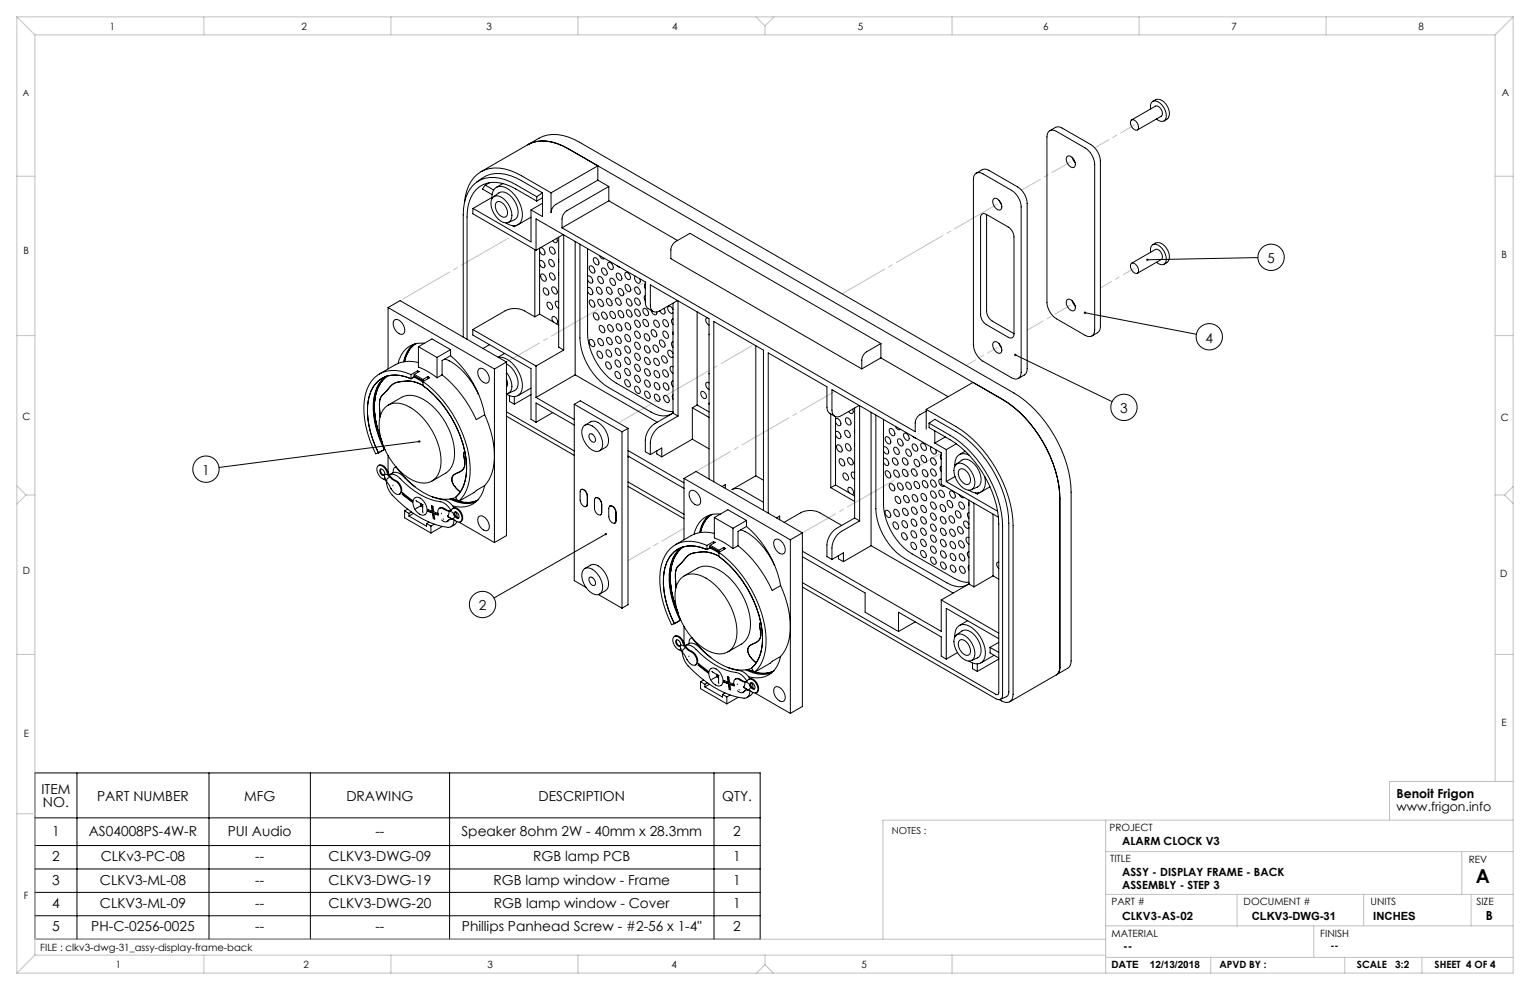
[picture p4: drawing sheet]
<svg xmlns="http://www.w3.org/2000/svg" width="432mm" height="279mm" viewBox="0 0 432 279" stroke-linecap="round" stroke-linejoin="round" font-family="sans-serif">
<g fill="none" stroke="#000" stroke-width=".28">
<path d="M295.9 37.2a1.65 1.65 0 0 1 2.3-.1l8 4.7a6 6 0 0 1 2.7 4.6v46.7a1.64 1.64 0 0 1-.7 1.7 1.64 1.64 0 0 1-2-.2l-8-4.6a6 6 0 0 1-2.7-4.7v-46.7zM296.3 36.9l1.6-.9a1.91 1.91 0 0 1 1.9 .2l8.1 4.6a6 6 0 0 1 2.7 4.7v46.6a1.91 1.91 0 0 1-.8 1.8l-1.6 .9M319.3 33.9a1.95 1.95 0 0 1 1.9 2.6 1.52 1.52 0 0 1-2.1-1.4l-.1-.5zM319.4 33.8l6.7-3.8a1.89 1.89 0 0 1 1.6 2.8l-6.7 3.9M324.7 30.7a1.58 1.58 0 0 1 .7-2.1 1.58 1.58 0 0 1 2.1 .6 4.2 4.2 0 0 1 1.4 4.6 1.58 1.58 0 0 1-2.5-.2M326.1 28.2l-.8 .4M326.9 28l-.8 .2M327.1 28.1a4.1 4.1 0 0 1 2.7 4.9M329.8 33.1l-.4 .5-.9 .5M133.5 58.8l-.1 1.5 17.9 10.3M133.5 58.8l16.4 9.5v-9.1M134.4 51.5a9.2 9.2 0 0 1 11.2-1.3l7.5 4.2"/>
<path d="M135.7 48.5l16.4-9.5a11.4 11.4 0 0 1 11.4 1.1l122.6 70.8a35.7 35.7 0 0 1 16.2 28v47.6a2.29 2.29 0 0 1-1 2.1l-16.3 9.5M136.9 52.3l-.7 1.1 2.7 1.5M136.9 52.3l2.4 1.3M138.1 51.6l-1.2 .7M138.8 55.7l-5.3 3.1M138.8 56.1a2.82 2.82 0 0 1 2.5-3.5 8.1 8.1 0 0 1 6 6.5 3.6 3.6 0 0 1-1.3 4.4 3.4 3.4 0 0 1-3.2-.6M139 55.8a2.5 2.5 0 0 1 3.7 .8 5.6 5.6 0 0 1 1.5 5.6 2.16 2.16 0 0 1-3.5-.3 5.2 5.2 0 0 1-1.7-6.1zM139.3 55.5l1.5-1.1a2.94 2.94 0 0 1 3.7 1.3 5.8 5.8 0 0 1 1.4 5.6l-.7 .7-1.7 .8M140.2 57a2.33 2.33 0 0 1 2.7 1.8 1.88 1.88 0 0 1-.3 2.5 3.1 3.1 0 0 1-2.6-4zM141.9 51.8l-1.8 1.1M148.9 40.8a11.4 11.4 0 0 1 11.5 1.2M151.5 55.5a30.5 30.5 0 0 0-10.5-5.2 8 8 0 0 0-9.9 7l-.4 3.3v34.5"/>
<path d="M151.5 56.8a29.5 29.5 0 0 0-10.2-5.1 7.4 7.4 0 0 0-9.2 6.4l-.3 3.2v34.5M151.5 55.5v1.3M153.1 54.4v6.7l-3.2-1.9M153.1 55.8l-1.6 1M153.1 54.4l-1.6 1.1M153.1 57.4l-3.2 1.8M155.5 54.4l-8.3-4.8a11.4 11.4 0 0 0-11.5-1.1 10.8 10.8 0 0 0-4.6 8.7M160.4 42l122.6 70.7a35.7 35.7 0 0 1 16.1 28v47.6a2.29 2.29 0 0 1-.9 2.1M160.4 42l8.3 4.8M168.7 50.8l-11.8 6.9a2.98 2.98 0 0 0-1.4 2.3v-5.6M168.7 50.8l3.1 1.8M168.7 46.8l-13.2 7.6"/>
<path d="M168.7 46.8v4M171.8 52.6l-11.8 6.9a2.98 2.98 0 0 0-1.4 2.3v2.5M171.8 52.6v4.1M171.8 56.7l-13.2 7.6M171.8 56.7l19.4 11.2M275.2 49.2a1.65 1.65 0 0 1 2.2-.1l8.1 4.6a6 6 0 0 1 2.7 4.7v46.7a1.64 1.64 0 0 1-.8 1.7 1.64 1.64 0 0 1-1.9-.2l-8.1-4.6a6 6 0 0 1-2.7-4.7v-46.7zM275.5 48.9l1.7-1a1.9 1.9 0 0 1 1.9 .2l8.1 4.7a6 6 0 0 1 2.7 4.6v46.7a1.9 1.9 0 0 1-.8 1.7l-1.7 1M280.5 56.1a1.99 1.99 0 0 1 2.2 2.3l-.3 .8a1.99 1.99 0 0 1-2.2-2.3zM282 56.5l.6 1.2M301.2 44.1a1.99 1.99 0 0 1 2.3 2.3l-.3 .8a1.99 1.99 0 0 1-2.3-2.3zM302.6 44.4l.8 1.5M144.6 63.7l.5 .3"/>
<path d="M145.1 63.7v.3M145.8 63.6l-.7 .4M149.9 61.3l-3.7 2.1M150.9 70.4v19M151.3 70.6v-8.8l30.8 17.8v5.7a1.91 1.91 0 0 0 .8 1.8l1.4 .8M152.3 73.7l.1-.2a1.32 1.32 0 0 1 1.2 2 1.12 1.12 0 0 1-1.3-1M152.3 70v18.6M152.6 69.9a1.39 1.39 0 0 1 1 2 1.12 1.12 0 0 1-1.3-1M152.8 77.3a1.32 1.32 0 0 1 1.1 2 1.32 1.32 0 0 1-1.1-2zM155.1 73.3a1.32 1.32 0 0 1 1.1 1.9 1.32 1.32 0 0 1-1.1-1.9zM155.3 69.7a1.32 1.32 0 0 1 1.1 2 1.32 1.32 0 0 1-1.1-2zM155.3 77a1.32 1.32 0 0 1 1.1 2 1.32 1.32 0 0 1-1.1-2z"/>
<path d="M157.1 67.3a.79 .79 0 0 1-.3 1.2l-.8-.6M157.7 73.2v.8M157.7 76.9v.8M157.7 66.9v31.1l1.4 .8M158.6 64.3l99.7 57.5v-2.4a2.98 2.98 0 0 1 1.3-2.4l1.8-1M159 66.2l-7.7 4.4M159.1 66.3v32.5M162.3 68.1v37.7M163.7 68.9v26.5a17.8 17.8 0 0 0 8.1 14l11.9 6.9a5.4 5.4 0 0 0 6.2 .2M165.8 78a1.21 1.21 0 0 1 1.3 .5 1.21 1.21 0 0 1 0 1.4 1.09 1.09 0 0 1-1.3-.9M165.8 70.2v23.9a17.8 17.8 0 0 0 8.1 14l12 6.9a6.9 6.9 0 0 0 4 1.1M166.5 75.1a1.32 1.32 0 0 1 1.2 1.9 1.32 1.32 0 0 1-1.2-1.9z"/>
<path d="M167.7 72.8a1.32 1.32 0 0 1 1.1 1.9 1.32 1.32 0 0 1-1.1-1.9zM168.9 78a1.32 1.32 0 0 1 1.2 2 1.32 1.32 0 0 1-1.2-2zM169.2 72.1l.1 .3a.87 .87 0 0 0 1.3 .5M170 75.7a1.32 1.32 0 0 1 1.1 1.9 1.32 1.32 0 0 1-1.1-1.9zM171.7 74.1a1.32 1.32 0 0 1 1.2 1.9 1.32 1.32 0 0 1-1.2-1.9zM172.3 78.6a1.32 1.32 0 0 1 1.2 1.9 1.32 1.32 0 0 1-1.2-1.9zM174.1 75l.8 .4M174.1 77.1a1.32 1.32 0 0 1 1.2 2 1.32 1.32 0 0 1-1.2-2zM176.6 76.9a1.32 1.32 0 0 1 1.1 2 1.32 1.32 0 0 1-1.1-2zM179.3 77.9a1.34 1.34 0 0 0 1.2 2 .99 .99 0 0 0 0-1.3M277 60.6l.5-.3 .9 .2 6.2 3.6a3.6 3.6 0 0 1 1.6 2.8v27.4a.99 .99 0 0 1-.5 1 .99 .99 0 0 1-1.1-.1l-6.2-3.6a3.6 3.6 0 0 1-1.7-2.8v-27.4zM278.4 60.5v27.3a3.6 3.6 0 0 0 1.7 2.8l6.1 3.6"/>
<path d="M319.3 74.3a1.95 1.95 0 0 1 1.9 2.7 1.52 1.52 0 0 1-2.1-1.4l-.1-.6zM319.4 74.3l6.7-3.9a1.89 1.89 0 0 1 1.6 2.8l-6.7 3.9M324.7 71.2a1.58 1.58 0 0 1 .7-2.2 1.58 1.58 0 0 1 2.1 .6 4.2 4.2 0 0 1 1.4 4.6 1.58 1.58 0 0 1-2.5-.2M326.9 68.4l-.5 .1-1.1 .6M327.1 68.5a4.1 4.1 0 0 1 2.7 5M329.8 73.5l-.4 .6-.9 .5M355 72.7l-31.2 .6M109.5 86.8l30 17.3M109.5 86.8l3.4-2 30 17.4M109.5 86.8v17.3M111.3 90.4a2 2 0 0 1 2.6 1.5 1.77 1.77 0 0 1-.3 2.5 2.88 2.88 0 0 1-2.3-4zM116.6 97.2a8.1 8.1 0 0 0-2.7 4.9"/>
<path d="M117.1 97.1a7.5 7.5 0 0 0-3.1 5M117.5 96.9a7.1 7.1 0 0 0-3.3 5.2 7 7 0 0 1 3-5M118.1 97.9v5.7a19.9 19.9 0 0 1 5.2 3M118.1 97.9l3.8-2.3 5.3 3.1M118.1 97.9l5.2 3M119.8 96.9a6.6 6.6 0 0 0-7.5 5.7M127.2 98.7v1.7M127.2 98.7l-3.9 2.2M133.4 93v1.6l16.5 9.4v14.4l1.4 .8M133.4 93l17.9 10.3M138.1 97.3l-1.8 1M142.4 99.7l-1.8 1.1"/>
<path d="M150.9 89.4l-2.9-1.7a6 6 0 0 0-5.4 0l-9.2 5.3M152.3 88.6l-1.4 .8M152.3 88.6l5.4 3.2M153.5 81.3a1.32 1.32 0 0 1 1.2 2 1.32 1.32 0 0 1-1.2-2zM154.6 85.3a1.32 1.32 0 0 1 1.1 2 1.32 1.32 0 0 1-1.1-2zM155.9 81a1.32 1.32 0 0 1 1.2 2 1.32 1.32 0 0 1-1.2-2zM156.1 90.9l-.1-.2a.83 .83 0 0 1 .3-1.4 1.27 1.27 0 0 1 .7 2.1M157.7 85.2l-.8-.2a1.37 1.37 0 0 0 .8 2M159.1 98.8l-7.8 4.5M165.8 81.2a1.21 1.21 0 0 1 1.3 .6 1.21 1.21 0 0 1 0 1.3 1.09 1.09 0 0 1-1.3-.8M166.5 95.8a1.32 1.32 0 0 1 1.1 2 1.32 1.32 0 0 1-1.1-2zM166.5 84.7a1.32 1.32 0 0 1 1.2 2 1.32 1.32 0 0 1-1.2-2z"/>
<path d="M167.7 88.3a1.32 1.32 0 0 1 1.1 2 1.32 1.32 0 0 1-1.1-2zM168.6 81a1.32 1.32 0 0 1 1.1 2 1.32 1.32 0 0 1-1.1-2zM168.7 99.1a1.32 1.32 0 0 1 1.2 2 1.32 1.32 0 0 1-1.2-2zM168.9 84.5a1.32 1.32 0 0 1 1.2 2 1.32 1.32 0 0 1-1.2-2zM168.9 95.6a1.32 1.32 0 0 1 1.2 1.9 1.32 1.32 0 0 1-1.2-1.9zM169.3 91.9a1.32 1.32 0 0 1 1.2 2 1.32 1.32 0 0 1-1.2-2zM170 88.1a1.32 1.32 0 0 1 1.1 2 1.32 1.32 0 0 1-1.1-2zM171.2 98.8a1.32 1.32 0 0 1 1.2 1.9 1.32 1.32 0 0 1-1.2-1.9zM171.4 84.3a1.32 1.32 0 0 1 1.1 2 1.32 1.32 0 0 1-1.1-2zM171.4 81a1.32 1.32 0 0 1 1.1 2 1.32 1.32 0 0 1-1.1-2zM171.4 95.3a1.32 1.32 0 0 1 1.2 2 1.32 1.32 0 0 1-1.2-2zM171.7 91.7a1.32 1.32 0 0 1 1.2 1.9 1.32 1.32 0 0 1-1.2-1.9z"/>
<path d="M172.3 87.9a1.32 1.32 0 0 1 1.2 2 1.32 1.32 0 0 1-1.2-2zM173.9 98.3a1.32 1.32 0 0 1 1.1 2 1.32 1.32 0 0 1-1.1-2zM173.9 94.9a1.32 1.32 0 0 1 1.2 2 1.32 1.32 0 0 1-1.2-2zM173.9 84.2a1.32 1.32 0 0 1 1.2 1.9 1.32 1.32 0 0 1-1.2-1.9zM174.1 91.4a1.32 1.32 0 0 1 1.2 2 1.32 1.32 0 0 1-1.2-2zM174.7 87.7a1.32 1.32 0 0 1 1.1 2 1.32 1.32 0 0 1-1.1-2zM174.7 81.5a1.32 1.32 0 0 1 1.1 1.9 1.32 1.32 0 0 1-1.1-1.9zM176.5 97.7a1.32 1.32 0 0 1 1.2 2 1.32 1.32 0 0 1-1.2-2zM176.6 94.4a1.32 1.32 0 0 1 1.1 2 1.32 1.32 0 0 1-1.1-2zM176.6 91.1a1.32 1.32 0 0 1 1.2 2 1.32 1.32 0 0 1-1.2-2zM176.6 80.3a1.32 1.32 0 0 1 1.2 2 1.32 1.32 0 0 1-1.2-2zM177 87.5a1.32 1.32 0 0 1 1.1 2 1.32 1.32 0 0 1-1.1-2z"/>
<path d="M177 84.4a1.32 1.32 0 0 1 1.1 1.9 1.32 1.32 0 0 1-1.1-1.9zM179.3 87.3a1.32 1.32 0 0 1 1.2 1.9 1.32 1.32 0 0 1-1.2-1.9zM179.3 81a1.32 1.32 0 0 1 1.2 2 1.32 1.32 0 0 1-1.2-2zM179.3 84.2a1.32 1.32 0 0 1 1.2 1.9 1.32 1.32 0 0 1-1.2-1.9zM179.3 99.7a1.32 1.32 0 0 1 1.2 2 1.32 1.32 0 0 1-1.2-2zM179.3 96.6a1.32 1.32 0 0 1 1.2 2 1.32 1.32 0 0 1-1.2-2zM179.3 93.5a1.32 1.32 0 0 1 1.2 2 1.32 1.32 0 0 1-1.2-2zM179.3 90.4a1.32 1.32 0 0 1 1.2 2 1.32 1.32 0 0 1-1.2-2zM181.7 87.1a1.32 1.32 0 0 1 1.1 1.9 1.32 1.32 0 0 1-1.1-1.9zM181.7 90.2a1.32 1.32 0 0 1 1.1 1.9 1.32 1.32 0 0 1-1.1-1.9zM182 94.2a1.32 1.32 0 0 1 1.2 2 1.32 1.32 0 0 1-1.2-2zM182.1 97.6a1.32 1.32 0 0 1 1.1 2 1.32 1.32 0 0 1-1.1-2z"/>
<path d="M182.1 80.1a1.03 1.03 0 0 0 0 1.4M182.1 83.4h-.1a1.07 1.07 0 0 0 .1 1.5M183.8 87.6l.2 .6a.83 .83 0 0 0 1.3 .4v-.6M184 93.1a1.32 1.32 0 0 1 1.1 1.9 1.32 1.32 0 0 1-1.1-1.9zM184.5 97.4a1.32 1.32 0 0 1 1.2 2 1.32 1.32 0 0 1-1.2-2zM184.7 90.4a1.32 1.32 0 0 1 1.2 2 1.32 1.32 0 0 1-1.2-2zM186.3 96a1.32 1.32 0 0 1 1.2 1.9 1.32 1.32 0 0 1-1.2-1.9zM187.3 90.2a1.32 1.32 0 0 1 1.1 2 1.32 1.32 0 0 1-1.1-2zM187.3 93.5a1.32 1.32 0 0 1 1.1 2 1.32 1.32 0 0 1-1.1-2zM187.3 87.1l.2 .2a.83 .83 0 0 1-.3 1.4l-.6-.4-.4-.6M189.9 87.4l-.1-.3a.83 .83 0 0 0-1.3-.5 1.23 1.23 0 0 0 .2 1.3 1.23 1.23 0 0 0 1.2 .4M189.9 90l-.2 .1a1.12 1.12 0 0 0 .2 1.6"/>
<path d="M189.9 93.7v.7M189.9 96.4l-.2 .1a1.12 1.12 0 0 0 .2 1.6M189.9 99.8l-.1-.3a.83 .83 0 0 0-1.3-.4 1.23 1.23 0 0 0 .2 1.2 1.23 1.23 0 0 0 1.2 .4M189.9 85.6v31M191.2 84.8l-5 2.9a1.64 1.64 0 0 1-1.9 .2 1.64 1.64 0 0 1-.8-1.8v-5.7l16.6 9.6v45.2M191.4 84.9v32.5M196.7 88v26.3M199.7 89.7l-.3 .1a1.37 1.37 0 0 0 .7 1.9M200.1 94.3v.1M213.3 97.6v36.7M248.6 97l-4 2.3a2.98 2.98 0 0 0-1.4 2.3v2.5M248.6 97l-53.9-31.1-4 2.3a2.98 2.98 0 0 0-1.4 2.3v2.5l53.9 31.1"/>
<path d="M248.6 97v4M280.5 96.5a1.99 1.99 0 0 1 2.2 2.3l-.3 .8a1.99 1.99 0 0 1-2.2-2.3zM282 97l.6 1.2M301.2 84.6a1.99 1.99 0 0 1 2.3 2.2l-.3 .8a1.99 1.99 0 0 1-2.3-2.3zM302.6 84.9l.8 1.5M306.2 88.3l31.4 6M107.3 117.6l-.2-2.1a4.6 4.6 0 0 1 2-5.1 5.4 5.4 0 0 1 5.1-2.8 9.4 9.4 0 0 1 5.2 1.1 9 9 0 0 0-8.9 0l-1.9 2.2a4 4 0 0 0-1.5 4.2l.2 2.6M108.6 106.4a10.6 10.6 0 0 0-3.3 9.2 28.2 28.2 0 0 0 3.1 11.3M108.7 115a5.1 5.1 0 0 1 5.9-.6 18.5 18.5 0 0 1 9.8 17.3 4.9 4.9 0 0 1-6.9 4.3 18.2 18.2 0 0 1-10.1-12.8 9.1 9.1 0 0 1 1.3-8.2zM108.9 106.2a10.5 10.5 0 0 0-3.4 9.3 28.1 28.1 0 0 0 3.1 11.3M109.1 106.3a10 10 0 0 0-3.5 8.6l.3 3.1a28.1 28.1 0 0 0 2 6.9M109.2 106.2a10.3 10.3 0 0 0-3.6 9.3 26.3 26.3 0 0 0 2.2 9.3"/>
<path d="M109.2 106.2a10.5 10.5 0 0 0-3.5 9.5 26.3 26.3 0 0 0 1.9 8.6M109.3 106.2h-.1M109.5 114.3l3.9-2.2a6.2 6.2 0 0 1 6.1 .6 18.8 18.8 0 0 1 8.7 16.8 5.5 5.5 0 0 1-2.5 4.1l-3.8 2.2M116 105.7a8.8 8.8 0 0 0-11.2 1.9 16 16 0 0 0-1.6 12.6 33.2 33.2 0 0 0 2.8 7.9l.8-.3M116 106.9a8.1 8.1 0 0 0-10.4 1.9 16 16 0 0 0-1 13.3l1 2.9 1.2 2.8M116 105.7v1.2M116.9 106.1l.2 .4 2.3 1.4M116.9 105.7l2.4 1.4M116.9 106.1l2.4 1.4M116.9 106.1l.1 .3M116.9 105.7v.4M116.9 106.3l-.9 .6"/>
<path d="M117.8 104.6l.5 .3-1.4 .8M117.8 104.6l-1.8 1.1M117.8 104.6v.5M118.1 102.3a8.5 8.5 0 0 0-6.6 .7l-4.4 2.5M119.3 107.5l.1 .3zM119.3 107.1v.4M119.4 107.7a33.7 33.7 0 0 1 13.3 24.3 12.1 12.1 0 0 1-3.3 9.6M119.4 107.7v1.1a31.3 31.3 0 0 1 12.3 23.2 11 11 0 0 1-3.1 8.4l.8 1.2M120.8 106.3l.4 .3-1.8 1.1M120.8 106.3l-1.5 .8M120.8 106.3v.6M123.3 100.9v5.7"/>
<path d="M124.8 105.8a34.2 34.2 0 0 1 9.6 12.6l2.4-1.3M124.8 105.8l-1.5 .8M125.5 101.3l1.3 .6M126.8 101.8a19.9 19.9 0 0 1 8.2 9.5M127.2 100.4a29.1 29.1 0 0 1 9.6 16.7M127.2 100.4l-2.4 1.3v4.1M135.1 104.2a2 2 0 0 1 2.7 1.5 1.77 1.77 0 0 1-.4 2.4 2.88 2.88 0 0 1-2.3-3.9zM136.8 117.1a24 24 0 0 1 2 16.4 9.4 9.4 0 0 1-2 3.5M139.5 104.1v49M140.7 100.9a5.2 5.2 0 0 1 4.6 2.4 7.5 7.5 0 0 1 1.7 7.6 2.68 2.68 0 0 1-4.1 .3M142.9 102.7a6.2 6.2 0 0 1 3 6.8l-.7 .7-1.7 .8M142.9 105.1l.4 .5a5 5 0 0 1 .9 4.8l-.4 .4-.9 .3"/>
<path d="M142.9 107a2.2 2.2 0 0 1 0 2.3M142.9 102.2v49l-3.4 1.9M142.9 102.2l-3.4 1.9M142.9 116.2l19.2 11.1M142.9 117.5l19.2 11M143.8 111.7v1.6l1.3 .8M145.1 111.9v2.2M149.9 109.5l-3.7 2.2M149.9 111.4l-4.8 2.7M151.3 103.3v8.9M151.3 119.2v-5.5l10.8 6.3M151.3 112.2l10.8 6.2"/>
<path d="M156 116.4l-4.7 2.8M162.1 114.1l13.4 7.8M162.1 114.1v49.8l3.3 1.9M162.1 114.1l1.7-1 13.4 7.8M162.3 105.8l23.2 13.4M162.3 105.8l-11 6.4M171.1 102.2a1.32 1.32 0 0 1 1.2 1.9 1.32 1.32 0 0 1-1.2-1.9zM173.8 104.9a1.32 1.32 0 0 1 1.1 1.9 1.32 1.32 0 0 1-1.1-1.9zM173.8 101.6a1.32 1.32 0 0 1 1.1 2 1.32 1.32 0 0 1-1.1-2zM176.5 107.2a1.32 1.32 0 0 1 1.2 2 1.32 1.32 0 0 1-1.2-2zM176.5 104a1.32 1.32 0 0 1 1.2 2 1.32 1.32 0 0 1-1.2-2zM176.5 100.9a1.32 1.32 0 0 1 1.2 1.9 1.32 1.32 0 0 1-1.2-1.9z"/>
<path d="M179.3 109a1.32 1.32 0 0 1 1.2 2 1.32 1.32 0 0 1-1.2-2zM179.3 105.9a1.32 1.32 0 0 1 1.2 2 1.32 1.32 0 0 1-1.2-2zM179.3 102.8a1.32 1.32 0 0 1 1.2 2 1.32 1.32 0 0 1-1.2-2zM182.1 100.9a1.32 1.32 0 0 1 1.2 2 1.32 1.32 0 0 1-1.2-2zM182.1 104.1a1.32 1.32 0 0 1 1.2 2 1.32 1.32 0 0 1-1.2-2zM182.1 107.3a1.32 1.32 0 0 1 1.2 1.9 1.32 1.32 0 0 1-1.2-1.9zM182.1 110.4a1.32 1.32 0 0 1 1.2 2 1.32 1.32 0 0 1-1.2-2zM184.7 101.1a1.32 1.32 0 0 1 1.2 2 1.32 1.32 0 0 1-1.2-2zM184.8 104.6a1.32 1.32 0 0 1 1.2 2 1.32 1.32 0 0 1-1.2-2zM184.9 108a1.32 1.32 0 0 1 1.1 2 1.32 1.32 0 0 1-1.1-2zM184.9 111.3a1.32 1.32 0 0 1 1.1 2 1.32 1.32 0 0 1-1.1-2zM187 100.5a1.32 1.32 0 0 1 1.1 1.9 1.32 1.32 0 0 1-1.1-1.9z"/>
<path d="M187.2 104.4a1.32 1.32 0 0 1 1.2 2 1.32 1.32 0 0 1-1.2-2zM187.4 108.1a1.32 1.32 0 0 1 1.2 2 1.32 1.32 0 0 1-1.2-2zM187.5 111.6a1.32 1.32 0 0 1 1.2 2 1.32 1.32 0 0 1-1.2-2zM189.9 111.4a1.01 1.01 0 0 0 0 1.3M189.9 107.5l-.2 .1a1.12 1.12 0 0 0 .2 1.6M189.9 103.5l-.6-.1a1.37 1.37 0 0 0 .6 2M189.9 116.6l-5.1 3a6 6 0 0 0-2.7 4.6v3.3l1.4 .8M189.9 116.6l1.5 .8M191.4 117.4l-5.2 3a6 6 0 0 0-2.7 4.6v3.3M195.4 115.1v8.8M195.4 115.1l4.7 2.7M196.7 114.3l3.4 1.9"/>
<path d="M196.7 114.3l-1.3 .8M198 110.5a1.32 1.32 0 0 1 1.1 2 1.32 1.32 0 0 1-1.1-2zM200.1 108.1l-.7-.2a1.37 1.37 0 0 0 .7 2M200.1 105.4v.1M200.1 113.7v.4M234.5 116.8v20.8M235.6 117.5l-1.4-.8a1.9 1.9 0 0 1-.8-1.8v-5.7l-16.6-9.6v45.2M235.8 118.3l.2-.2a1.32 1.32 0 0 1 1.1 2 1.12 1.12 0 0 1-1.3-1M235.8 117.6v19.3M238.8 117.9a1.32 1.32 0 0 1 1.2 2 1.32 1.32 0 0 1-1.2-2zM240.6 115.5a.79 .79 0 0 1-.3 1.2l-.8-.6M241.2 115.2v31"/>
<path d="M242.5 114.4l-5 2.9a1.64 1.64 0 0 1-1.9 .2 1.64 1.64 0 0 1-.8-1.8v-5.7l30.8 17.8v8.9l16.2 9.3M242.6 114.5v32.5M245.8 116.4v37.6M247.2 117.1v26.5a17.8 17.8 0 0 0 8.1 14l12 6.9a5.4 5.4 0 0 0 6.2 .2M248.6 101l-5.4 3.1M248.6 101l19 11M249.3 118.4v23.9a17.9 17.9 0 0 0 8.1 14l12 7a6.9 6.9 0 0 0 4.1 1M261.4 115.5l8.4 4.9a35.7 35.7 0 0 1 16.1 28v47.6a1.97 1.97 0 0 1-.9 2.1 1.97 1.97 0 0 1-2.3-.3l-.7-.3M261.4 115.5v5.6M262.2 119.4l1.6-1.1a38.3 38.3 0 0 1 12 8.5 33.4 33.4 0 0 1 8.9 20.9v47.6l-.3 1.1-2.1 1M262.2 119.4a38.1 38.1 0 0 1 12 8.4 33.1 33.1 0 0 1 8.8 20.7v47.6a1.15 1.15 0 0 1-.6 1.2 1.15 1.15 0 0 1-1.3-.1l-54.6-31.5M262.2 119.4v1.3a36.6 36.6 0 0 1 11.5 8 30.7 30.7 0 0 1 8.2 19.2v47.6a.49 .49 0 0 1-.3 .5 .49 .49 0 0 1-.5 0l-54.6-31.6"/>
<path d="M274.6 107.9l-13.2 7.6M286.5 100.1l27.4 13.3M106.8 131.4a2.11 2.11 0 0 1 2.7 1.8l.4 .8M107.5 132.4a1.29 1.29 0 0 0 1 1.7M108.4 126.9l-1.6 .9M108.5 134l.2 1M108.5 134l.5-.2 .9 .7M108.5 134l-.1-1a.79 .79 0 0 0-1.1-.5 1.23 1.23 0 0 0 1 1.7l.2-.2M108.5 134h.1M108.6 126.8l-.2 .1M108.6 126.8h.1M108.6 134.8l.4 1"/>
<path d="M109 135.7l.1 .1M109 135.6h.1M109.1 135.8a6.1 6.1 0 0 0 1.6 3.9 27.7 27.7 0 0 0 15.8 9.1 1.75 1.75 0 0 0 1.6-2.1M109.1 135.8l1.2 2.2M109.5 128.6v4.7M109.9 134l.8 1a4.1 4.1 0 0 1 2.7 3.6l-.2 .4-.5 .5M109.9 134a2.7 2.7 0 0 1 3 1.1 20.1 20.1 0 0 0 12.1 6.7l1.2 .9 1.1 1.3a2.18 2.18 0 0 1-2.2-.7l-.5-.1-.6 .2M109.9 134a2.61 2.61 0 0 1 4 .5 20.3 20.3 0 0 0 11.9 6.7 5.3 5.3 0 0 1 2.3 2.1M109.9 134.5l1.3 1.1a2.91 2.91 0 0 1 1.7 3.7 1.85 1.85 0 0 1-2.4-1.3M109.9 134.5l-.4-.6a5.4 5.4 0 0 0-1.9-2.5 .86 .86 0 0 0-1.2 .8 3.7 3.7 0 0 0 2.4 3.4l.3 .2M109.9 134.5l-.2 .3a.75 .75 0 0 0-.6 .8h-.1M110.3 138h.1"/>
<path d="M110.4 137.9l-.1 .1M110.9 136.9v.2M111.6 131.6l3.1 3.6 2.4 2.1M111.8 131.8a1.1 1.1 0 0 0-.8 1.6M113.6 139.1l2.9 2.2-.1 .5-2.9-2.3zM113.6 139.5l2.8 2.1M113.6 139.5h-.1M113.7 139.1l-.1 .4M114.2 134.7v.2M117.1 137.3v.1M118.3 124.6l-56.5 7.3M131.2 127.4a4.8 4.8 0 0 0 0 3.2 2.81 2.81 0 0 1-2.4 3 1.97 1.97 0 0 0-.8 3.3l1.9 1.9"/>
<path d="M136.8 137l-7.4 4.6M136.8 137a6.8 6.8 0 0 1-9.1 5.8M164 138.1a1.7 1.7 0 0 1 1.7 1.9v2.3l-.2 .7a1.7 1.7 0 0 1-1.8-1.9v-2.3zM164.1 138.1a1.7 1.7 0 0 1 1.7 1.9v2.3l-.3 .6M164.1 138.1h-.1M164.8 120.2a2.69 2.69 0 0 1 3.7 1.1 5.3 5.3 0 0 1 1.2 5.5 2.31 2.31 0 0 1-3.6-.6 5.8 5.8 0 0 1-1.7-5.5zM165.1 120a3.3 3.3 0 0 1 3-1.1 6 6 0 0 1 3.5 6.4 3.7 3.7 0 0 1-2.4 1.9M166.5 122.5a1.54 1.54 0 0 1 1.3 2.3 1.54 1.54 0 0 1-1.3-2.3zM175.5 121.9v49.7M177.2 120.9l-1.7 1M177.2 120.9v49.8l-1.7 .9M177.2 128.7l15.8 9.1"/>
<path d="M177.2 127.2l15.8 9.1M177.2 136l15.8 9.1M177.2 137.3l15.8 9.1M177.5 128.8l-.3 .2M183.5 128.3l3.3-1.9v2.5M185.4 127.3v.8l1.4 .8M193 135l30.1 17.3M193 135l3.4-1.9 30.1 17.3M193 135v17.3M194.8 138.6a2 2 0 0 1 2.6 1.5 1.77 1.77 0 0 1-.3 2.5 2.88 2.88 0 0 1-2.3-4zM195.4 123.9l4.7 2.8M195.4 123.9l-8.6 5"/>
<path d="M201.5 136v-45.3l14 8.1v45.2M203.8 137.3l.9-.5v1M213.3 134.3l-6.7 3.9a2.98 2.98 0 0 1 2.7 0l6.2 3.6M213.3 134.3l2.2 1.2M234.5 137.6l6.7 3.9M235.8 121.9l.2-.1a1.32 1.32 0 0 1 1.1 1.9 1.12 1.12 0 0 1-1.3-.9M235.8 136.9l5.4 3.1M235.8 136.9l-1.3 .7M236.3 125.6a1.32 1.32 0 0 1 1.2 1.9 1.32 1.32 0 0 1-1.2-1.9zM237 129.5a1.32 1.32 0 0 1 1.2 2 1.32 1.32 0 0 1-1.2-2zM238.1 133.5a1.32 1.32 0 0 1 1.2 2 1.32 1.32 0 0 1-1.2-2zM238.6 121.5a1.32 1.32 0 0 1 1.1 2 1.32 1.32 0 0 1-1.1-2z"/>
<path d="M238.8 125.3a1.32 1.32 0 0 1 1.2 1.9 1.32 1.32 0 0 1-1.2-1.9zM239.4 129.2a1.32 1.32 0 0 1 1.2 2 1.32 1.32 0 0 1-1.2-2zM239.6 139.1l-.1-.2a.83 .83 0 0 1 .3-1.4 1.27 1.27 0 0 1 .7 2.1M241.2 125.1v.8M241.2 121.4v.8M241.2 133.4l-.8-.1a1.37 1.37 0 0 0 .8 2M249.3 126.2a1.21 1.21 0 0 1 1.3 .5 1.21 1.21 0 0 1 0 1.4 1.09 1.09 0 0 1-1.3-.9M249.3 129.5a1.21 1.21 0 0 1 1.3 .5 1.21 1.21 0 0 1 0 1.3 1.09 1.09 0 0 1-1.3-.8M250 123.3a1.32 1.32 0 0 1 1.2 2 1.32 1.32 0 0 1-1.2-2zM250 132.9a1.32 1.32 0 0 1 1.2 2 1.32 1.32 0 0 1-1.2-2zM251.2 121a1.32 1.32 0 0 1 1.1 1.9 1.32 1.32 0 0 1-1.1-1.9zM251.2 136.5a1.32 1.32 0 0 1 1.1 2 1.32 1.32 0 0 1-1.1-2z"/>
<path d="M252.1 129.3a1.32 1.32 0 0 1 1.1 1.9 1.32 1.32 0 0 1-1.1-1.9zM252.4 126.2a1.32 1.32 0 0 1 1.2 2 1.32 1.32 0 0 1-1.2-2zM252.4 132.7a1.32 1.32 0 0 1 1.2 2 1.32 1.32 0 0 1-1.2-2zM252.7 120.3l.1 .3a.87 .87 0 0 0 1.3 .5M253.5 123.9a1.32 1.32 0 0 1 1.2 1.9 1.32 1.32 0 0 1-1.2-1.9zM253.5 136.3a1.32 1.32 0 0 1 1.2 2 1.32 1.32 0 0 1-1.2-2zM254.9 129.3a1.32 1.32 0 0 1 1.1 1.9 1.32 1.32 0 0 1-1.1-1.9zM254.9 132.5a1.32 1.32 0 0 1 1.1 2 1.32 1.32 0 0 1-1.1-2zM255.2 122.3a1.32 1.32 0 0 1 1.2 2 1.32 1.32 0 0 1-1.2-2zM255.2 139.9a1.32 1.32 0 0 1 1.2 2 1.32 1.32 0 0 1-1.2-2zM255.8 126.8a1.32 1.32 0 0 1 1.2 1.9 1.32 1.32 0 0 1-1.2-1.9zM255.8 136.1a1.32 1.32 0 0 1 1.2 2 1.32 1.32 0 0 1-1.2-2z"/>
<path d="M257.5 132.4a1.32 1.32 0 0 1 1.1 1.9 1.32 1.32 0 0 1-1.1-1.9zM257.6 123.2l.8 .4M257.7 125.3a1.32 1.32 0 0 1 1.1 2 1.32 1.32 0 0 1-1.1-2zM257.7 139.6a1.32 1.32 0 0 1 1.1 2 1.32 1.32 0 0 1-1.1-2zM258.2 129.7a1.32 1.32 0 0 1 1.1 2 1.32 1.32 0 0 1-1.1-2zM258.2 135.9a1.32 1.32 0 0 1 1.1 2 1.32 1.32 0 0 1-1.1-2zM260.1 125.1a1.32 1.32 0 0 1 1.1 2 1.32 1.32 0 0 1-1.1-2zM260.2 128.5a1.32 1.32 0 0 1 1.1 2 1.32 1.32 0 0 1-1.1-2zM260.2 139.3a1.32 1.32 0 0 1 1.1 2 1.32 1.32 0 0 1-1.1-2zM260.5 132.6a1.32 1.32 0 0 1 1.2 2 1.32 1.32 0 0 1-1.2-2zM260.5 135.7a1.32 1.32 0 0 1 1.2 2 1.32 1.32 0 0 1-1.2-2zM262.8 126.2a1.34 1.34 0 0 0 1.2 1.9 .99 .99 0 0 0 0-1.2"/>
<path d="M262.8 135.5a1.32 1.32 0 0 1 1.2 2 1.32 1.32 0 0 1-1.2-2zM262.8 129.3a1.32 1.32 0 0 1 1.2 1.9 1.32 1.32 0 0 1-1.2-1.9zM262.8 132.4a1.32 1.32 0 0 1 1.2 1.9 1.32 1.32 0 0 1-1.2-1.9zM262.8 138.6a1.32 1.32 0 0 1 1.2 2 1.32 1.32 0 0 1-1.2-2zM263.8 121.6v3.4M263.8 125l3.3 1.9M265.2 138.4a1.32 1.32 0 0 1 1.1 2 1.32 1.32 0 0 1-1.1-2zM265.6 128.3a1.03 1.03 0 0 0 0 1.4M265.6 131.6h-.1a1.07 1.07 0 0 0 .1 1.5M265.6 135.3h-.4a1.32 1.32 0 0 0 1.1 1.9l.2-.1M266.8 123.3l-3 1.7M267.1 126.9v9"/>
<path d="M267.1 135.9l14.5 8.4M268.2 138.6a1.32 1.32 0 0 1 1.2 2 1.32 1.32 0 0 1-1.2-2zM269.5 134.5l-2.4 1.4M269.9 131a2.93 2.93 0 0 1 3.8 1.4 5 5 0 0 1 1 5.4 2.5 2.5 0 0 1-3.7-.8 5.6 5.6 0 0 1-1.5-5.5zM269.9 125.3l-2.8 1.6M270 131l1.5-1.1a2.93 2.93 0 0 1 3.6 1.2 5.8 5.8 0 0 1 1.5 5.7l-.8 .7-1.7 .7M270.7 139.6l.1 .2a.92 .92 0 0 0 1.2 .6M270.9 132.4a2.33 2.33 0 0 1 2.7 1.8 1.88 1.88 0 0 1-.3 2.5 3.1 3.1 0 0 1-2.7-4zM272.4 127.3l-1.7 1M273.5 128.4a2.58 2.58 0 0 0-2.9 0 2.58 2.58 0 0 0-1.1 2.7v.4M275.3 139.1l.5 .3M275.8 139.1v.3"/>
<path d="M276.5 139l-.7 .4M277.9 134.4v.2a3.6 3.6 0 0 1-1.3 4.4 3.4 3.4 0 0 1-3.1-.6M279.4 137.4l-2.6 1.5M114.2 144.2v1.9l7.4 4.3M114.2 144.2l1.2 .7M115 143.7l-.8 .5M115.4 145.6l5 2.9v-.7M115.4 144.9v.7M116.1 144.5l-.7 .4M116.7 144.9l-1.3 .7M117.2 140.4a2.51 2.51 0 0 1 2.9 1.8 2.19 2.19 0 0 1-.2 3.1 3.1 3.1 0 0 1-3.4-3.2 1.57 1.57 0 0 1 .7-1.6M117.4 141.2l1.9 1.2"/>
<path d="M118.7 142.7l-1.3 .8M118.7 142.7l.6 .4M118.7 142.1v.6M119.3 142.4l.1 2.3M119.3 142.4l-.5 .3M119.4 142.4h-.1M120.4 147.8l1.2 .7M120.8 144.3l1.3 .5M120.9 143.9v.4M120.9 144.3l1.3 .4M120.9 144.3h-.1M121.1 147.4l-.7 .4"/>
<path d="M121.6 148.5v1.9M121.9 142.8l.1 1.5M122 144.3l-.2-1.6 .4 .2 .2 1.5 1.2 .5M122 144.3l-1.2-.5v.5M122 140.2a9.1 9.1 0 0 0 6.6 .2M122.1 144.8l.2 1.5M122.2 144.7l.2 1.6M122.2 144.7l-.1 .1M122.4 146.3l.3 .1M122.4 146.3h-.1M122.5 144.9l1.2 .5M122.5 144.9l.2 1.6-.4-.2"/>
<path d="M122.5 144.9l1.2 .4M122.6 147.9l-1 .6M123.3 140.6v.1M124.6 144.8v.2M124.8 148.6l-3.2 1.8M125 146.4l.2 .1M126.4 145.8l.2 .1M126.8 144.2l.4-.1a1.39 1.39 0 0 1 2.4 .1 2.2 2.2 0 0 1 .3 3.1 1.6 1.6 0 0 1-1.6-.5l-.8-.3M126.8 144.2l1 .5 .4 .7M126.8 144.2l-.4 1.6 1.1 .7M126.8 144.2l-.8-.1a1.96 1.96 0 0 0-2.1-.6 1.58 1.58 0 0 0-.2 1.7M127 140.8a9.2 9.2 0 0 0 7.2 .9"/>
<path d="M127 146.5l-.8 .7M127.4 140.8l1.9 .7M127.5 140.7l1.7 .7-.7-.3M127.5 146.5h-.6l-.5 .5a1.14 1.14 0 0 1-1.8-.3M127.6 140.7l1.6 .6M127.8 143.5l.2-.1a2.42 2.42 0 0 1 2.6 2.5 1.14 1.14 0 0 1-.7 1.4M128.2 145.4l.2-.9a1.1 1.1 0 0 1 1 .6 1.1 1.1 0 0 1-.2 1.2 1.22 1.22 0 0 1-1-.9M128.2 145.4h.1M128.2 145.4v.7l-.7 .4M128.5 144.5l-.1 .7 .7 .9M128.7 144.5l.4 1.6M128.9 147.2a2.43 2.43 0 0 1-1.6 1.5"/>
<path d="M129.1 146.1l.4 .1M129.6 147.4l9.9 5.7M134.5 141.3a7.5 7.5 0 0 1-5.1 .2M134.6 141.3a7.2 7.2 0 0 1-5.1 .2M135 141.1l-.2 .1M135.1 145.8a2 2 0 0 1 2.7 1.5 1.77 1.77 0 0 1-.4 2.5 2.88 2.88 0 0 1-2.3-4zM165.5 142.9v.1M168.1 140.5a1.7 1.7 0 0 1 1.7 1.8v2.3l-.3 .7a1.7 1.7 0 0 1-1.7-1.8v-2.4zM168.1 140.5a1.7 1.7 0 0 1 1.7 1.8v2.3l-.3 .7M168.1 140.5h.1M171 150.7l-31.6 18.1M172.1 142.8a1.41 1.41 0 0 1 1.7 1.3l.1 .5"/>
<path d="M173.6 147.6h-.1M173.8 144.6a1.7 1.7 0 0 0-1.7-1.8l-.2 .3a6 6 0 0 0 .2 3.7 1.03 1.03 0 0 0 1.7 .6v-.4M173.9 147l-.3 .6M173.9 144.6l-.1 2.4M192.2 154.6a10.6 10.6 0 0 0-3.3 9.2 28.2 28.2 0 0 0 3.1 11.3M192.4 154.5a10.5 10.5 0 0 0-3.4 9.3 28.1 28.1 0 0 0 3.1 11.2M192.6 154.5a10 10 0 0 0-3.4 8.6l.2 3.1a28.2 28.2 0 0 0 2 6.9M192.7 154.4a10.3 10.3 0 0 0-3.6 9.3 26.3 26.3 0 0 0 2.2 9.3M192.7 154.4a10.5 10.5 0 0 0-3.5 9.5 26.3 26.3 0 0 0 2 8.6M192.8 154.4h-.1M199.5 153.9a8.8 8.8 0 0 0-11.2 1.9 16 16 0 0 0-1.5 12.7 33.2 33.2 0 0 0 2.7 7.8l.8-.3M199.5 155.1a8.1 8.1 0 0 0-10.4 1.9 16 16 0 0 0-1 13.3l1 2.9 1.2 2.8"/>
<path d="M199.5 153.9v1.2M200.1 145.4a8.1 8.1 0 0 0-2.7 4.9M200.4 153.9l2.5 1.4M200.4 154.3l.2 .5M200.4 154.3l2.5 1.4M200.4 154.3l.1 .3-1 .5M200.4 153.9v.4M200.6 154.8l2.2 1.2M200.7 145.3a7.5 7.5 0 0 0-3.1 5M201 145.1a7.1 7.1 0 0 0-3.3 5.2 7 7 0 0 1 3-5M201.4 152.9l.4 .2-1.4 .8M201.4 152.9l-1.9 1"/>
<path d="M201.4 152.9v.5M201.6 150.5a8.5 8.5 0 0 0-6.5 .7l-4.5 2.5M201.6 146.1v5.7a19.9 19.9 0 0 1 5.3 3M201.6 146.1l3.8-2.2 5.3 3M201.6 146.1l5.3 3M202.9 155.7v.3zM202.9 155.3v.4M202.9 155.9a33.7 33.7 0 0 1 13.3 24.3 12.1 12.1 0 0 1-3.3 9.6M202.9 155.9v1.2a31.3 31.3 0 0 1 12.3 23.1 11 11 0 0 1-3.1 8.4M203.3 145.1a6.6 6.6 0 0 0-7.4 5.7M204.3 154.5l.5 .3-1.9 1.1M204.3 154.5l-1.4 .8"/>
<path d="M204.3 154.5v.6M206.9 149.1v5.7M208.3 154a34.2 34.2 0 0 1 9.6 12.6l2.4-1.3M208.3 154l-1.4 .8M209 149.5a17.7 17.7 0 0 1 9.6 10M210.7 148.6a29.1 29.1 0 0 1 9.6 16.7M210.7 146.9v1.7M210.7 148.6l-2.4 1.4v4M210.7 146.9l-3.8 2.2M218.7 152.4a2 2 0 0 1 2.6 1.5 1.77 1.77 0 0 1-.4 2.4 2.88 2.88 0 0 1-2.2-3.9zM219.1 146.2l.9-.6v1.1M221.3 147.4l4.7-2.7a6 6 0 0 1 5.4 0l6.2 3.6"/>
<path d="M223.1 152.3v49M226.5 150.4l-3.4 1.9M226.5 150.4v49l-3.4 1.9M226.5 155.6l39.1 22.6v-8.9M226.5 157.1l17.7 10.2v5.5l9.4 5.4M234.8 157.9l3.2-1.9v2.5M236.6 156.8v.9l1.4 .8M241.2 146.2l-5.1 2.9a6 6 0 0 0-2.7 4.7v3.3l1.4 .8M241.2 146.2l1.4 .8M242.6 147l-5.1 3a6 6 0 0 0-2.7 4.6v3.3M245.8 154l23.2 13.4M245.8 154l-7.8 4.5"/>
<path d="M250 144a1.32 1.32 0 0 1 1.2 2 1.32 1.32 0 0 1-1.2-2zM252.2 147.3a1.32 1.32 0 0 1 1.2 2 1.32 1.32 0 0 1-1.2-2zM252.5 143.8a1.32 1.32 0 0 1 1.1 2 1.32 1.32 0 0 1-1.1-2zM252.8 140.1a1.32 1.32 0 0 1 1.2 2 1.32 1.32 0 0 1-1.2-2zM254.7 150.4a1.32 1.32 0 0 1 1.1 2 1.32 1.32 0 0 1-1.1-2zM254.8 147a1.32 1.32 0 0 1 1.1 2 1.32 1.32 0 0 1-1.1-2zM254.9 143.5a1.32 1.32 0 0 1 1.2 2 1.32 1.32 0 0 1-1.2-2zM257.3 153.1a1.32 1.32 0 0 1 1.1 2 1.32 1.32 0 0 1-1.1-2zM257.3 149.8a1.32 1.32 0 0 1 1.2 2 1.32 1.32 0 0 1-1.2-2zM257.4 146.5a1.32 1.32 0 0 1 1.1 2 1.32 1.32 0 0 1-1.1-2zM257.5 143.1a1.32 1.32 0 0 1 1.1 2 1.32 1.32 0 0 1-1.1-2zM260 155.4a1.32 1.32 0 0 1 1.2 2 1.32 1.32 0 0 1-1.2-2z"/>
<path d="M260 152.2a1.32 1.32 0 0 1 1.2 2 1.32 1.32 0 0 1-1.2-2zM260 149.1a1.32 1.32 0 0 1 1.2 2 1.32 1.32 0 0 1-1.2-2zM260.1 145.9a1.32 1.32 0 0 1 1.1 2 1.32 1.32 0 0 1-1.1-2zM260.1 142.6a1.32 1.32 0 0 1 1.1 2 1.32 1.32 0 0 1-1.1-2zM262.8 157.3a1.32 1.32 0 0 1 1.2 1.9 1.32 1.32 0 0 1-1.2-1.9zM262.8 154.1a1.32 1.32 0 0 1 1.2 2 1.32 1.32 0 0 1-1.2-2zM262.8 151a1.32 1.32 0 0 1 1.2 2 1.32 1.32 0 0 1-1.2-2zM262.8 147.9a1.32 1.32 0 0 1 1.2 2 1.32 1.32 0 0 1-1.2-2zM262.8 144.8a1.32 1.32 0 0 1 1.2 2 1.32 1.32 0 0 1-1.2-2zM262.8 141.7a1.32 1.32 0 0 1 1.2 2 1.32 1.32 0 0 1-1.2-2zM265.5 142.4a1.32 1.32 0 0 1 1.2 2 1.32 1.32 0 0 1-1.2-2zM265.6 145.8a1.32 1.32 0 0 1 1.2 2 1.32 1.32 0 0 1-1.2-2z"/>
<path d="M265.6 149.1a1.32 1.32 0 0 1 1.2 2 1.32 1.32 0 0 1-1.2-2zM265.6 152.3a1.32 1.32 0 0 1 1.2 2 1.32 1.32 0 0 1-1.2-2zM265.7 155.5a1.32 1.32 0 0 1 1.1 2 1.32 1.32 0 0 1-1.1-2zM265.7 158.6a1.32 1.32 0 0 1 1.1 2 1.32 1.32 0 0 1-1.1-2zM267.5 141.3a1.32 1.32 0 0 1 1.2 2 1.32 1.32 0 0 1-1.2-2zM268 145.6a1.32 1.32 0 0 1 1.2 2 1.32 1.32 0 0 1-1.2-2zM268.2 149.4a1.32 1.32 0 0 1 1.2 1.9 1.32 1.32 0 0 1-1.2-1.9zM268.3 152.8a1.32 1.32 0 0 1 1.2 2 1.32 1.32 0 0 1-1.2-2zM268.4 156.2a1.32 1.32 0 0 1 1.1 2 1.32 1.32 0 0 1-1.1-2zM268.4 159.5a1.32 1.32 0 0 1 1.1 2 1.32 1.32 0 0 1-1.1-2zM269.8 144.2a1.32 1.32 0 0 1 1.2 2 1.32 1.32 0 0 1-1.2-2zM270.5 148.7a1.32 1.32 0 0 1 1.1 2 1.32 1.32 0 0 1-1.1-2z"/>
<path d="M270.8 152.6a1.32 1.32 0 0 1 1.1 2 1.32 1.32 0 0 1-1.1-2zM270.8 141.7a1.32 1.32 0 0 1 1.1 2 1.32 1.32 0 0 1-1.1-2zM270.9 156.3a1.32 1.32 0 0 1 1.2 2 1.32 1.32 0 0 1-1.2-2zM271 159.8a1.32 1.32 0 0 1 1.2 2 1.32 1.32 0 0 1-1.2-2zM273.5 159.6a1.01 1.01 0 0 0 0 1.3M273.5 155.7l-.3 .1a1.12 1.12 0 0 0 .3 1.6M273.5 151.7h-.6a1.37 1.37 0 0 0 .6 1.9M273.5 148l-.2-.3a.83 .83 0 0 0-1.3-.4 1.23 1.23 0 0 0 .2 1.3 1.23 1.23 0 0 0 1.3 .3M273.5 144.7h-.2a1.12 1.12 0 0 0 .2 1.6M273.5 141.9v.7M273.5 141.2v23.6M274.9 142v23.6"/>
<path d="M280.3 145.1v17.4M281.9 158.7h-.4a1.32 1.32 0 0 0 .4 1.8M164.8 160.7a2.69 2.69 0 0 1 3.7 1.1 5.3 5.3 0 0 1 1.2 5.4 2.31 2.31 0 0 1-3.6-.5 5.8 5.8 0 0 1-1.7-5.6zM165.1 160.4a3.3 3.3 0 0 1 3-1 6 6 0 0 1 3.5 6.3 3.7 3.7 0 0 1-2.4 2M166.5 162.9a1.54 1.54 0 0 1 1.3 2.3 1.54 1.54 0 0 1-1.3-2.3zM168.9 167.8l6.6 3.8M190.3 179.6a2.11 2.11 0 0 1 2.7 1.8l.4 .8M190.8 165.9l-.1-2.2a4.6 4.6 0 0 1 1.9-5.1 5.4 5.4 0 0 1 5.1-2.8 9.4 9.4 0 0 1 5.2 1.1 9 9 0 0 0-8.8 0l-2 2.2a4 4 0 0 0-1.5 4.3l.2 2.5M192 175.1l-1.7 .9M192.1 175l-.1 .1M192.1 175h.1M192.2 163.2a5.5 5.5 0 0 1 7 0 18.8 18.8 0 0 1 8.7 16.7 4.9 4.9 0 0 1-6.9 4.3 18.2 18.2 0 0 1-10.1-12.8 9.1 9.1 0 0 1 1.3-8.2z"/>
<path d="M193 176.8v4.7M193.1 162.5l3.8-2.2a6.2 6.2 0 0 1 6.2 .7 18.8 18.8 0 0 1 8.6 16.7 5.5 5.5 0 0 1-2.4 4.1l-3.9 2.2M195.2 179.8l3 3.6 2.4 2.2M195.3 180a1.11 1.11 0 0 0-.8 1.6M214.6 175.7l.1-.1a4.8 4.8 0 0 0 0 3.2 2.81 2.81 0 0 1-2.4 3 1.97 1.97 0 0 0-.7 3.3l1.8 1.9a4 4 0 0 1-2.2-4.2l.6-.7 1.2-.6a2.78 2.78 0 0 0 1.6-3.8l-.2-1.3zM220.3 165.3a23.9 23.9 0 0 1 2.1 16.4 9.4 9.4 0 0 1-2.1 3.6M253.6 178.2v-5.4l12 6.9v5.5l1.5 .8M258.3 175.5l-4.7 2.7M265.6 169.3l16.3 9.4M269.5 179.7a2.82 2.82 0 0 1 2.5-3.5 8.1 8.1 0 0 1 5.9 6.6 3.6 3.6 0 0 1-1.3 4.4 3.4 3.4 0 0 1-3.2-.6M269.9 179.2a2.93 2.93 0 0 1 3.8 1.4 5 5 0 0 1 1 5.4 2.5 2.5 0 0 1-3.7-.8 5.6 5.6 0 0 1-1.5-5.5zM270 179.2l1.5-1.1a2.93 2.93 0 0 1 3.6 1.3 5.8 5.8 0 0 1 1.5 5.6l-.8 .7-1.7 .7"/>
<path d="M273.1 175.2l-2.4 1.3M273.5 164.8l1.4 .8M273.5 164.8l-7.9 4.5M280.3 162.5l-5.4 3.1M280.3 162.5l1.6 1M190.8 180.7a1.1 1.1 0 0 1 1.1 .5 1.1 1.1 0 0 1 0 1.2 1.22 1.22 0 0 1-1.1-1.7zM191 180.6a1.29 1.29 0 0 0 1 1.7M192 182.2l.2 1M192.1 182.2l.4-.1 1 .6M192.1 182.2h-.1M192.1 183l.5 1M192.5 183.9l.1 .1"/>
<path d="M192.5 183.9h.1M192.6 184a6.1 6.1 0 0 0 1.6 3.9 27.7 27.7 0 0 0 15.8 9.2 1.75 1.75 0 0 0 1.6-2.2M192.6 184l1.3 2.2M193.4 182.2l.8 1a4.1 4.1 0 0 1 2.7 3.6l-.1 .4-.5 .5M193.4 182.2a2.7 2.7 0 0 1 3 1.1 20.1 20.1 0 0 0 12.2 6.7l1.2 .9 1 1.4a2.18 2.18 0 0 1-2.2-.8l-.5-.1-.6 .3M193.4 182.2a2.61 2.61 0 0 1 4 .5 20.3 20.3 0 0 0 12 6.7 5.3 5.3 0 0 1 2.2 2.1M193.5 182.7l1.2 1.1a2.91 2.91 0 0 1 1.7 3.7 1.87 1.87 0 0 1-2.4-1.4M193.5 182.7l-.4-.6a5.4 5.4 0 0 0-2-2.5 .86 .86 0 0 0-1.2 .8 3.7 3.7 0 0 0 2.4 3.4l.3 .2M193.5 182.7l-.3 .3a.75 .75 0 0 0-.5 .9h-.2M193.9 186.2h.1M193.9 186.1v.1M194.4 185.1v.2"/>
<path d="M197.1 187.3l2.9 2.2-.1 .5-2.8-2.3zM197.2 187.7l2.7 2.2M197.2 187.7h-.1M197.2 187.4v.3M197.7 192.4v2l7.4 4.2M197.7 192.4l1.2 .7M197.8 183v.1M198.6 191.9l-.9 .5M198.9 193.9l5 2.8v-.7M198.9 193.1v.8M199.6 192.7l-.7 .4M200.2 193.1l-1.3 .8"/>
<path d="M200.4 188.9a1.8 1.8 0 0 1 2.8 .9 2.74 2.74 0 0 1 .3 3.7 2.73 2.73 0 0 1-3.3-2.4l-.1-.4a2.1 2.1 0 0 1 .3-1.8zM200.9 189.4l1.9 1.2M202.3 190.3v.7l.5 .3M202.8 190.6l.1 2.3M202.8 190.6l-1.9 1.2M202.9 190.6h-.1M203.9 196l1.2 .7M204.3 192.5l1.3 .5M204.4 192.1v.4M204.4 192.5l1.3 .4M204.4 192.5h-.1M204.6 195.6l-.7 .4"/>
<path d="M205.1 196.7v1.9M205.4 191l.1 1.5M205.5 192.5l-.2-1.5 .4 .1 .2 1.6 1.3 .4M205.5 192.5l-1.2-.5v.5M205.5 188.4a9.1 9.1 0 0 0 6.6 .2M205.6 193l.2 1.6M205.7 192.9l.2 1.6M205.7 192.9l-.1 .1M205.9 194.5l.3 .1M205.9 194.5l-.1 .1M206 193.2l1.2 .4M206 193.2l.2 1.5-.4-.1"/>
<path d="M206 193.2l1.2 .3M206.1 196.1l-1 .6M206.9 188.8v.1M208.1 193.1v.1M208.3 196.8l-3.2 1.8M208.6 194.6l.1 .1M209.9 194l.3 .2M210 194l1 .7M210 194h.1M210.3 192.5l.4-.2a1.39 1.39 0 0 1 2.4 .2 2.2 2.2 0 0 1 .3 3 1.6 1.6 0 0 1-1.6-.5l-.8-.3M210.3 192.5l1 .4 .4 .7M210.3 192.5l-.3 1.4"/>
<path d="M210.3 192.5l-.8-.2a1.96 1.96 0 0 0-2.1-.6 1.58 1.58 0 0 0-.2 1.7M210.5 189a9.2 9.2 0 0 0 7.2 .9M210.5 194.7l-.8 .7M210.9 189l1.9 .7M211 188.9l1.8 .7M211 194.7l-.6 .1-.4 .4a1.14 1.14 0 0 1-1.9-.2M211.1 188.9l1.6 .6M211.3 191.7l.2-.1a2.42 2.42 0 0 1 2.6 2.5 1.14 1.14 0 0 1-.6 1.4M211.7 193.6h.1M211.7 193.6v.7l-.7 .4M211.9 192.7a1.1 1.1 0 0 1 1 .6 1.1 1.1 0 0 1-.2 1.2 1.22 1.22 0 0 1-.8-1.8zM212 192.7l-.1 .7 .7 .9"/>
<path d="M212 189.3l.8 .3M212.1 188.6l.8 1.2M212.2 192.7l.4 1.6M212.4 195.4a2.43 2.43 0 0 1-1.6 1.5M212.6 194.3l.4 .1M213.1 195.6l10 5.7M218 189.6a7.6 7.6 0 0 1-5.1 .1M218.1 189.5a7.2 7.2 0 0 1-5.1 .2M218.5 189.3l-.2 .1M218.7 194a2 2 0 0 1 2.6 1.5 1.77 1.77 0 0 1-.4 2.5 2.88 2.88 0 0 1-2.2-4zM220.3 185.3l-7.4 4.5M220.3 185.3a6.8 6.8 0 0 1-9 5.7"/>
<path d="M270.2 184.2l-3.1 1.8M270.9 180.6a2.33 2.33 0 0 1 2.7 1.8 1.88 1.88 0 0 1-.3 2.5 3.1 3.1 0 0 1-2.7-3.9zM274.5 187.1v1.6l1.3 .8M275.8 187.4v2.1M279.4 182.7v1.6l2.5 1.4M279.4 182.7l2.5 1.4M280.6 184.9l-3.8 2.2M281.9 180.2l-14.8-8.5v14.3M281.9 181.3l-2.5 1.4M281.9 186l-6.1 3.5M9.8 218.1h204.7v47h-204.7zM21.7 218.1v47"/>
<path d="M59 218.1v47M87.6 218.1v47M126.9 218.1v47M201.5 218.1v47M9.8 238.6h204.7M9.8 230.8h204.7M9.8 245.2h204.7M9.8 251.8h204.7M9.8 258.5h204.7"/>
<circle cx="358.7" cy="72.6" r="3.7"/>
<circle cx="341.3" cy="95" r="3.7"/>
<circle cx="317.2" cy="115" r="3.7"/>
<circle cx="58.1" cy="132.4" r="3.7"/>
<circle cx="136.2" cy="170.6" r="3.7"/>
</g>
<path d="M320.2 35.3l-11.2 6.4" fill="none" stroke="#c0c0c0" stroke-width=".28" stroke-dasharray="15.2 1.3 1.3 1.3" stroke-dashoffset="10.7"/>
<path d="M302.2 45.6l-13.9 8.1" fill="none" stroke="#c0c0c0" stroke-width=".28" stroke-dasharray="15.2 1.3 1.3 1.3" stroke-dashoffset="9.1"/>
<path d="M281.5 57.6l-43.9 25.3" fill="none" stroke="#c0c0c0" stroke-width=".28" stroke-dasharray="15.2 1.3 1.3 1.3" stroke-dashoffset="1.4"/>
<path d="M320.2 75.7l-9.6 5.6" fill="none" stroke="#c0c0c0" stroke-width=".28" stroke-dasharray="15.2 1.3 1.3 1.3" stroke-dashoffset="11.6"/>
<path d="M302.2 86.1l-12.3 7.1" fill="none" stroke="#c0c0c0" stroke-width=".28" stroke-dasharray="15.2 1.3 1.3 1.3" stroke-dashoffset="10"/>
<path d="M281.5 98.1l-8.8 5" fill="none" stroke="#c0c0c0" stroke-width=".28" stroke-dasharray="15.2 1.3 1.3 1.3" stroke-dashoffset="12.1"/>
<path d="M212.3 97.6l-37.3 21.5" fill="none" stroke="#c0c0c0" stroke-width=".28" stroke-dasharray="15.2 1.3 1.3 1.3" stroke-dashoffset="5.1"/>
<path d="M142.9 102.2l38.6-22.3M226.5 150.4l38.6-22.2" fill="none" stroke="#c0c0c0" stroke-width=".28" stroke-dasharray="15.2 1.3 1.3 1.3" stroke-dashoffset="4.4"/>
<path d="M112.9 84.8l31.3-18" fill="none" stroke="#c0c0c0" stroke-width=".28" stroke-dasharray="15.2 1.3 1.3 1.3" stroke-dashoffset="-.9"/>
<path d="M193 149.1l-15.8 9.1" fill="none" stroke="#c0c0c0" stroke-width=".28" stroke-dasharray="15.2 1.3 1.3 1.3" stroke-dashoffset="8"/>
<path d="M196.4 133.1l39.2-22.7" fill="none" stroke="#c0c0c0" stroke-width=".28" stroke-dasharray="15.2 1.3 1.3 1.3" stroke-dashoffset="4.1"/>
<g fill="none" stroke="#c0c0c0" stroke-width=".28">
<path d="M4.8 4.8l5 5M4.8 4.8h422.2M4.8 4.8v269.8M9.8 9.8h412.2M9.8 9.8v259.8M57.5 4.8v5M110.3 4.8v5M163.1 4.8v5M213.4 4.8l2.5 2.5M215.9 7.3v2.5M218.4 4.8l-2.5 2.5M268.7 4.8v5"/>
<path d="M321.5 4.8v5M374.3 4.8v5M422 9.8v210.7M427 4.8l-5 5M427 4.8v269.8h-422.2M4.8 49.7h5M422 49.7h5M4.8 94.7h5M422 94.7h5M4.8 137.1l2.5 2.6M7.3 139.7l-2.5 2.6M7.3 139.7h2.5"/>
<path d="M422 139.7h2.6M424.6 139.7l2.4 2.4M427 137.3l-2.4 2.4M4.8 184.7h5M422 184.7h5M4.8 229.7h5M312 231.5v43.1M427 231.5h-177.8v33.6M427 220.5h-34.8v11M312 240.3h115M312 252.4h115M349.1 252.4v8.9"/>
<path d="M384.9 252.4v8.9M412.6 240.3v12.1M415.2 252.4v8.9M9.8 265.1h302.2M9.8 269.6l-5 5M9.8 269.6h302.2M57.5 269.6v5M110.3 269.6v5M163.1 269.6v5M215.9 272.2l-2.4 2.4M215.9 272.2l2.4 2.4M215.9 269.6v2.6"/>
<path d="M268.7 269.6v5M312 270.2h115M312 261.3h115M341.7 270.2v4.4M370.8 261.3v8.9M379.5 270.2v4.4M401.3 270.2v4.4"/>
</g>
<path d="M118.1 124.4a.34 .34 0 0 0 .1 .5 .34 .34 0 0 0 .5-.3h-.4h.4l-.2-.3zM170.8 150.5a.34 .34 0 0 0-.1 .4 .34 .34 0 0 0 .5 .1 .34 .34 0 0 0 .1-.4l-.3 .1 .3-.1zM286.3 99.9l.2 .2-.3-.1a.34 .34 0 0 0 .3 .5 .34 .34 0 0 0 .3-.5 .34 .34 0 0 0-.5-.1zM305.9 88v.2l.3 .1-.3-.1a.34 .34 0 0 0 .4 .4 .34 .34 0 0 0 .2-.5 .34 .34 0 0 0-.6-.1zM323.6 73.1l-.1 .2h.3h-.3a.34 .34 0 0 0 .4 .3 .34 .34 0 0 0 .2-.5 .34 .34 0 0 0-.5 0z" fill="#000"/>
<text font-size="5.4" x="416.5" y="249.1">A</text>
<g font-size="3.9">
<text x="357.7" y="74.3">5</text>
<text x="340.2" y="96.7">4</text>
<text x="316.1" y="116.7">3</text>
<text x="57.1" y="134.1">1</text>
<text x="135.1" y="172.3">2</text>
<text x="11.7" y="224">ITEM</text>
<text x="12.1" y="227.9">NO.</text>
<text x="27.4" y="225.9">PART NUMBER</text>
<text x="68.9" y="225.9">MFG</text>
<text x="97.8" y="225.9">DRAWING</text>
<text x="152" y="225.9">DESCRIPTION</text>
<text x="203.8" y="225.9">QTY.</text>
<text x="14.7" y="235.8">1</text>
<text x="25.1" y="235.8">AS04008PS-4W-R</text>
<text x="64.3" y="235.8">PUI Audio</text>
<text x="106" y="235.8">--</text>
<text x="130.2" y="235.8">Speaker 8ohm 2W - 40mm x 28.3mm</text>
<text x="206.9" y="235.8">2</text>
<text x="14.7" y="243">2</text>
<text x="28.4" y="243">CLKv3-PC-08</text>
<text x="72" y="243">--</text>
<text x="92.7" y="243">CLKV3-DWG-09</text>
<text x="150.4" y="243">RGB lamp PCB</text>
<text x="206.9" y="243">1</text>
<text x="14.7" y="249.6">3</text>
<text x="28.2" y="249.6">CLKV3-ML-08</text>
<text x="72" y="249.6">--</text>
<text x="92.7" y="249.6">CLKV3-DWG-19</text>
<text x="139.2" y="249.6">RGB lamp window - Frame</text>
<text x="206.9" y="249.6">1</text>
<text x="14.7" y="256.2">4</text>
<text x="28.2" y="256.2">CLKV3-ML-09</text>
<text x="72" y="256.2">--</text>
<text x="92.7" y="256.2">CLKV3-DWG-20</text>
<text x="139.4" y="256.2">RGB lamp window - Cover</text>
<text x="206.9" y="256.2">1</text>
<text x="14.7" y="262.8">5</text>
<text x="25.8" y="262.8">PH-C-0256-0025</text>
<text x="72" y="262.8">--</text>
<text x="106" y="262.8">--</text>
<text x="130.3" y="262.8">Phillips Panhead Screw - #2-56 x 1-4&quot;</text>
<text x="206.9" y="262.8">2</text>
</g>
<g font-size="3.5">
<text x="394.1" y="225.3">Benoit Frigon</text>
<text x="394.1" y="228.8">www.frigon.info</text>
<text x="419.3" y="259.7">B</text>
</g>
<g font-size="3.2">
<text x="316.7" y="238.4">ALARM CLOCK V3</text>
<text x="316.7" y="247.3">ASSY - DISPLAY FRAME - BACK</text>
<text x="316.7" y="250.8">ASSEMBLY - STEP 3</text>
<text x="316.7" y="259.7">CLKV3-AS-02</text>
<text x="353.3" y="259.7">CLKV3-DWG-31</text>
<text x="387.6" y="259.7">INCHES</text>
<text x="317" y="268.2">--</text>
</g>
<g font-size="2.8">
<text x="31" y="8.5">1</text>
<text x="85.1" y="8.5">2</text>
<text x="137.3" y="8.5">3</text>
<text x="189.7" y="8.5">4</text>
<text x="242.1" y="8.5">5</text>
<text x="294.4" y="8.5">6</text>
<text x="347.6" y="8.5">7</text>
<text x="400.3" y="8.5">8</text>
<text x="423.8" y="27.2">A</text>
<text x="6.7" y="71.8">B</text>
<text x="423.8" y="72.8">B</text>
<text x="6.4" y="118.6">C</text>
<text x="423.5" y="118.9">C</text>
<text x="6.5" y="162.1">D</text>
<text x="423.4" y="163">D</text>
<text x="6.7" y="207.9">E</text>
<text x="423.7" y="204.9">E</text>
<text x="313.1" y="234.6">PROJECT</text>
<text x="313.3" y="243.2">TITLE</text>
<text x="414.5" y="243.6">REV</text>
<text x="6.7" y="253.8">F</text>
<text x="313.7" y="255.3">PART #</text>
<text x="351" y="255.3">DOCUMENT #</text>
<text x="386.8" y="255.3">UNITS</text>
<text x="416.7" y="255.3">SIZE</text>
<text x="11.4" y="268.4">FILE : clkv3-dwg-31_assy-display-frame-back</text>
<text x="313.7" y="264.6">MATERIAL</text>
<text x="372.6" y="264.5">FINISH</text>
<text x="375.5" y="267.9">--</text>
<text x="32.7" y="273.3">1</text>
<text x="85.7" y="273.3">2</text>
<text x="137.6" y="273.3">3</text>
<text x="189.6" y="273.3">4</text>
<text x="243.2" y="273.2">5</text>
<text x="313.7" y="273.3">DATE</text>
<text x="324.5" y="273.3">12/13/2018</text>
<text x="344.1" y="273.1">APVD BY :</text>
<text x="383" y="273.1">SCALE</text>
<text x="393.8" y="273.1">3:2</text>
<text x="404.9" y="273.1">SHEET 4 OF 4</text>
</g>
<text font-size="2.7" x="251.7" y="235.2">NOTES :</text>
<text font-size="2.5" x="6.4" y="27">A</text>
</svg>
